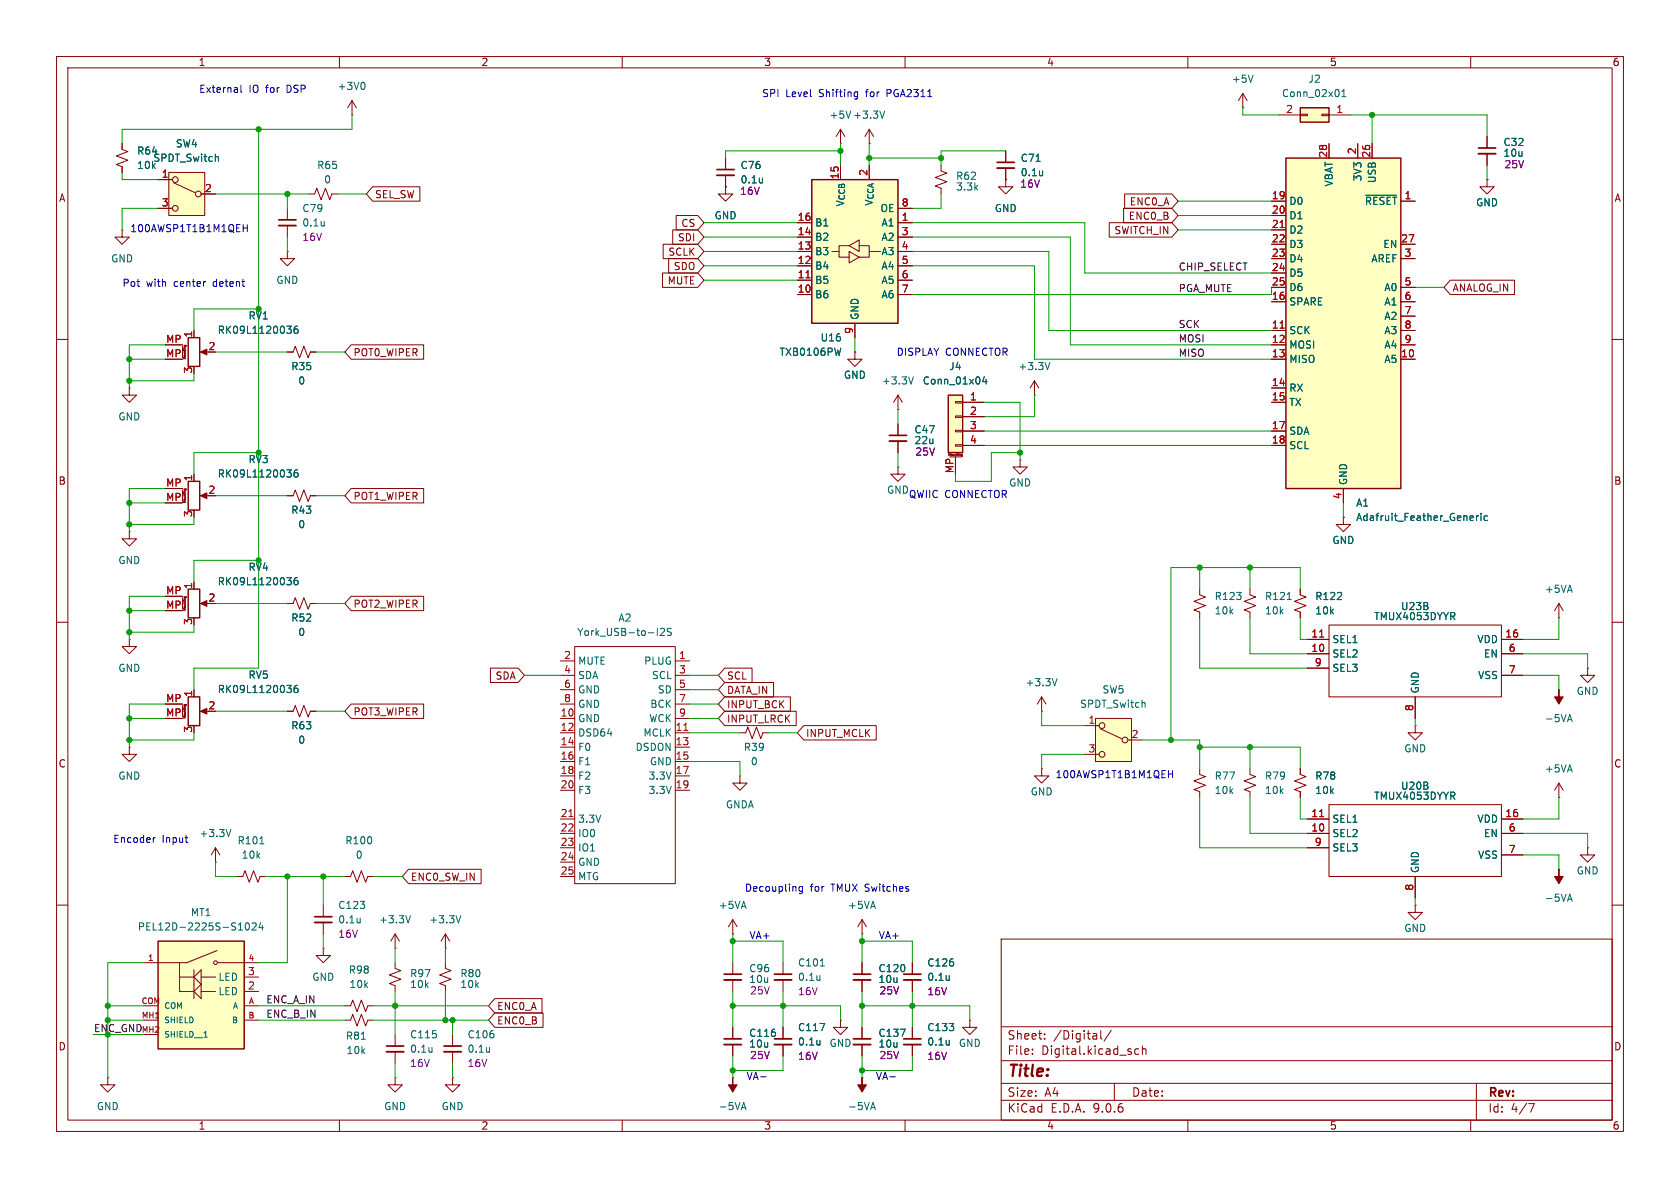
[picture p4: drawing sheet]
<svg xmlns="http://www.w3.org/2000/svg" width="297mm" height="210mm" viewBox="0 0 297 210" stroke-linecap="round" stroke-linejoin="round" font-family="sans-serif">
<g fill="none" stroke="#840000" stroke-width=".18">
<path d="M10 10h277v190h-277zM12 12h273v186h-273zM60 10v2M110 10v2M160 10v2M210 10v2M260 10v2M21.6 25.4v1l1 .4-2 .8 2 .7-2 .8 1 .4v1M262.9 31.8v1.2h1.3l-1.3 1.3-1.3-1.3h1.3M262.9 31.8h.1M10 60h2M285 60h2"/>
<path d="M29.2 86.4h3.1M29.2 88.9h3.1M32.3 86.6v2M32.4 87.3h.4M32.8 86.6h-.1M32.8 86.4v.2M32.8 88.6h-.4l.3 .1-.3 .1h.4M32.9 86.4h-.3v.2h.1M32.9 86.4v.1M32.9 86.5h.1M32.9 86.5v.1M34.3 83.8v1.3"/>
<path d="M35.8 87.6h1M50.8 87.6h1l.4-1 .8 2 .7-2 .8 2 .4-1h1M10 110h2M285 110h2M10 160h2M152.4 165.1h.1M152.4 162.6l-.8 1.2M152.4 162.6l.8 1.2M152.4 162.6v2.5M177 166h108v32h-108zM285 160h2M60 198v2"/>
<path d="M110 198v2M160 198v2M177 194.5h108M177 191.5h108M177 187.5h108M177 181.5h108M182.5 186.3v.1M182.5 185.5v.1M184.7 183.6v.1M184.7 182.8v.1M194.6 182.2v1.3l.2 .2M196.5 182.1l-1.3 2"/>
<path d="M197 191.5v3M201.3 185.5l-.4-.1-.3 .3v.4l.1 .2h.6M202 185.5l.2-.1 .3 .1 .1 .9M202 184.9v1.5M210 198v2M260 198v2M261 191.5v6.5M270.2 195.1h1l-.6 1.5"/>
</g>
<path d="M33.3 85.1h2v5.1h-2z" fill="none" stroke="#840000" stroke-width=".25"/>
<path d="M35.4 87.6l1.2-.5v1z" fill="#840000" stroke="#840000" stroke-width=".18"/>
<path d="M50.7 83.1h.8l-.4 .4 .3 .2 .1 .4-.2 .2h-.4M52.6 83.1h-.4a.86 .86 0 0 0 0 1.2l.4-.1 .1-.4-.2-.3h-.3l-.2 .3" fill="none" stroke="#006464" stroke-width=".18"/>
<path d="M227.3 27.9h20.3v58.5h-20.3z" fill="#ffffc2"/>
<path d="M227.3 27.9h20.3v58.5h-20.3z" fill="none" stroke="#840000" stroke-width=".25"/>
<g fill="none" stroke="#840000" stroke-width=".18">
<path d="M224.8 35.6h2.5M224.8 38.1h2.5M234.9 25.4v2.5M240 25.4v2.5M242.6 25.4v2.5M247.6 35.6h2.6M224.8 40.6h2.5M224.8 43.2h2.5M224.8 45.7h2.5M224.8 48.3h2.5M224.8 50.8h2.5M224.8 53.3h2.5"/>
<path d="M224.8 58.4h2.5M247.6 43.2h2.6M247.6 45.7h2.6M247.6 50.8h2.6M247.6 53.3h2.6M247.6 58.4h2.6M247.6 55.9h2.6M224.8 61h2.5M224.8 63.5h2.5M224.8 68.6h2.5M224.8 71.1h2.5M224.8 76.2h2.5"/>
<path d="M224.8 78.7h2.5M247.6 61h2.6M247.6 63.5h2.6M237.5 86.4v2.5M161.3 181.6v2M161.3 184.7v2"/>
</g>
<path d="M226.3 40.2h.7M226.3 58h.7" fill="none" stroke="#a90000" stroke-width=".18"/>
<path d="M241.4 34.5h5.5M261 91.2v.8M261.4 91.2l-.4 .2M261.8 90.7v.2M261.8 91.2v.8M263 91.2h-.4l-.2 .2 .1 .6h.5M167.8 184.6v.1M167.8 183.9v.8" fill="none" stroke="#006464" stroke-width=".18"/>
<path d="M159.8 183.6h3" fill="none" stroke="#840000" stroke-width=".3"/>
<path d="M159.8 184.7h3" fill="none" stroke="#840000" stroke-width=".33"/>
<path d="M229.9 19.1h5v2.5h-5z" fill="#ffffc2"/>
<path d="M229.9 19.1h5v2.5h-5zM33.3 104.1h2v5.1h-2z" fill="none" stroke="#840000" stroke-width=".25"/>
<g fill="none" stroke="#840000" stroke-width=".18">
<path d="M62.2 17.8l-.7 1.3M62.2 17.8l.8 1.3M62.2 17.8v2.5M219.7 19.1h.1M219.7 16.5l-.8 1.3M219.7 16.5l.8 1.3M219.7 16.5v2.6M62.2 20.3h.1M226.1 20.3h3.8M229.9 20.2h1.2v.2h-1.2zM233.7 20.2h1.2v.2h-1.2zM234.9 20.3h3.9"/>
<path d="M50.8 62.2h1l.4-1 .8 2 .7-2 .8 2 .4-1h1M29.2 105.4h3.1M29.2 108h3.1M32.3 105.7v2M32.4 106.4h.4M32.8 105.7h-.1M32.8 105.5v.2M32.8 107.6h-.4l.3 .1-.3 .2h.4M32.9 105.5h-.3v.1l.1 .1M32.9 105.5h.1M32.9 105.5v.2M34.3 102.9v1.2"/>
<path d="M35.8 106.7h1M275.6 121.9h.1"/>
</g>
<path d="M64.2 14.5a.79 .79 0 0 1 0 1.3M221.5 13.3l-.4 1.2M237.2 17.1h.7M237.2 16.2l.4-.4v1.3M50.7 102.1h.8l-.4 .5 .3 .1 .1 .4-.2 .3h-.4M52.6 102.1l-.4 .1a.86 .86 0 0 0 0 1.2l.4-.1 .1-.5-.2-.2h-.3l-.2 .2M277.2 127.2h.6M277.5 126.3l.4 1.3" fill="none" stroke="#006464" stroke-width=".18"/>
<g fill="#840000" stroke="#840000" stroke-width=".18">
<path d="M35.4 106.7l1.2-.5v1z"/>
<path d="M275.6 121.9v1.3h.8l-.8 1.3-.8-1.3h.8z"/>
</g>
<path d="M29.8 30.5h6.4v7.6h-6.4z" fill="#ffffc2"/>
<g fill="none" stroke="#840000" stroke-width=".18">
<path d="M27.9 31.8h2.6M27.9 36.8h2.6M29.8 30.5h6.4v7.6h-6.4zM30.7 32.3l3.8 1.8M35.6 34.3h2.5M50.8 36.8v2.1M50.8 39.9v2M54.6 34.3h1l.4-1 .8 2 .7-2 .8 2 .4-1h1M128.3 33v1.3h1.2l-1.2 1.3-1.3-1.3h1.3M128.3 33h.1M128.3 27.9v2.1M128.3 31v2"/>
<path d="M177.8 26.7v2M177.8 29.7v2.1M262.9 24.1v2.1M262.9 27.2v2M21.6 40.6v1.3h1.3l-1.3 1.3-1.3-1.3h1.3M21.6 40.6h.1M34.3 58.4v1.3M50.8 44.5v1.2h1.3l-1.3 1.3-1.3-1.3h1.3M50.8 44.5h.1M22.9 68.6v1.3h1.2l-1.2 1.2-1.3-1.2h1.3M22.9 68.6h.1M29.2 61h3.1"/>
<path d="M29.2 63.5h3.1M32.3 61.2v2M32.4 61.9h.4M32.6 61.2v-.2h.3v.2M32.6 61.2h.1M32.8 61.2h-.1M32.8 61v.2M32.8 61.2h.1M32.8 63.2h-.4l.3 .1-.3 .1h.4M35.8 62.2h1M182.9 69.9h.1M182.9 67.3l.7 1.3"/>
<path d="M182.9 67.3l-.8 1.3M182.9 67.3v2.6M22.9 94v1.3h1.2l-1.2 1.2-1.3-1.2h1.3M22.9 94h.1M237.5 91.4v1.3h1.3l-1.3 1.3-1.3-1.3h1.3M237.5 91.4h.1M229.9 104.1v1.1l1 .3-2 .8 2 .8-2 .7 1 .4v1M231.1 113h3.8M231.1 115.6h3.8M231.1 118.1h3.8M234.9 110.5h30.5v12.7h-30.5zM265.4 113h3.8"/>
<path d="M265.4 115.6h3.8M265.4 119.4h3.8M275.6 109.2h.1M275.6 106.7l-.8 1.3M275.6 106.7l.8 1.3M275.6 106.7v2.5M280.7 118.1v1.3h1.2l-1.2 1.3-1.3-1.3h1.3M280.7 118.1h.1M212.1 135.9v1l1 .4-2 .7 2 .8-2 .8 1 .4v1M250.2 128.3v1.2h1.3l-1.3 1.3-1.3-1.3h1.3M250.2 128.3h.1M250.2 123.2v3.8"/>
<path d="M275.6 138.4v2.6M275.6 138.4l-.8 1.3M275.6 138.4l.8 1.3M231.1 144.8h3.8M231.1 147.3h3.8M231.1 149.9h3.8M234.9 142.2h30.5v12.7h-30.5zM250.2 154.9v3.9M265.4 144.8h3.8M265.4 147.3h3.8M265.4 151.1h3.8M275.6 153.7h.1"/>
<path d="M275.6 141h.1M280.7 149.9v1.2h1.2l-1.2 1.3-1.3-1.3h1.3M280.7 149.9h.1M250.2 160v1.3h1.3l-1.3 1.3-1.3-1.3h1.3M250.2 160h.1"/>
<circle cx="31" cy="36.8" r=".51"/>
<circle cx="31" cy="31.8" r=".51"/>
<circle cx="35.1" cy="34.3" r=".51"/>
</g>
<g fill="none" stroke="#006464" stroke-width=".18">
<path d="M38.4 27.7l.2 .2v.6M57.3 39.1v.9M57.3 39.8v.1M134.8 31.5v.8M134.8 32.2l-.1 .1M183.2 28.5h.7M184.3 30.2v.9M184.3 30.9v.1M50.7 57.7h.8l-.4 .4 .3 .2 .1 .4-.2 .2h-.4M52.6 57.7h-.4a.86 .86 0 0 0 0 1.2l.4-.1 .1-.4-.2-.3h-.3l-.2 .3M185.6 64.1l-.4 1.2M277.2 159h.6"/>
<path d="M277.5 158.1l.4 1.2"/>
</g>
<g fill="#840000" stroke="#840000" stroke-width=".18">
<path d="M275.6 153.7v1.2h.8l-.8 1.3-.8-1.3h.8z"/>
<path d="M35.4 62.2l1.2-.5v1z"/>
</g>
<path d="M33.3 59.7h2v5.1h-2z" fill="none" stroke="#840000" stroke-width=".25"/>
<path d="M49.3 38.9h3M126.7 30h3.1M176.3 28.7h3M261.4 26.2h3" fill="none" stroke="#840000" stroke-width=".3"/>
<path d="M49.3 39.9h3M126.7 31h3.1M176.3 29.7h3M261.4 27.2h3" fill="none" stroke="#840000" stroke-width=".33"/>
<path d="M233.3 112.6h.7M233.3 144.4h.7" fill="none" stroke="#a90000" stroke-width=".18"/>
<path d="M27.9 166.4h15.3v19h-15.3z" fill="#ffffc2"/>
<path d="M33.3 123.2h2v5.1h-2zM27.9 166.4h15.3v19h-15.3z" fill="none" stroke="#840000" stroke-width=".25"/>
<g fill="none" stroke="#840000" stroke-width=".18">
<path d="M50.8 106.7h1l.4-1 .8 2 .7-2 .8 2 .4-1h1M99.1 116.8h2.5M99.1 119.4h2.5M101.6 114.3h17.8v41.9h-17.8zM119.4 116.8h2.5M119.4 119.4h2.5M212.1 104.1v1.1l1 .3-2 .8 2 .8-2 .7 1 .4v1M221 104.1v1.1l1 .3-2 .8 2 .8-2 .7 1 .4v1M22.9 132.1v1.3h1.2l-1.2 1.2-1.3-1.2h1.3M22.9 132.1h.1M29.2 124.5h3.1M29.2 127h3.1"/>
<path d="M32.3 124.7v2M32.4 125.4h.4M32.8 124.7h-.1M32.8 124.5v.2M32.8 126.7h-.4l.3 .1-.3 .1h.4M32.9 124.5h-.3v.2h.1M32.9 124.5v.1M32.9 124.6v.1M34.3 121.9v1.3M35.8 125.7h1M50.8 125.7h1l.4-1 .8 2 .7-2 .8 2 .4-1h1M99.1 129.5h2.5"/>
<path d="M99.1 121.9h2.5M99.1 124.5h2.5M99.1 127h2.5M99.1 132.1h2.5M99.1 134.6h2.5M99.1 137.2h2.5M99.1 139.7h2.5M119.4 129.5h2.5M119.4 121.9h2.5M119.4 124.5h2.5M119.4 127h2.5M119.4 132.1h2.5"/>
<path d="M119.4 134.6h2.5M119.4 137.2h2.5M119.4 139.7h2.5M130.8 129.5h1l.4-1 .8 2.1 .7-2.1 .8 2.1 .4-1.1h1M130.8 137.2v1.2h-1.3l1.3 1.3 1.3-1.3h-1.3M130.8 137.2h.1M184.1 125.7h.1M184.1 135.9v1.3h1.3l-1.3 1.2-1.2-1.2h1.2M184.1 135.9h.1M184.1 123.2l-.7 1.3M184.1 123.2l.8 1.3M184.1 123.2v2.5"/>
<path d="M221 135.9v1l1 .4-2 .7 2 .8-2 .8 1 .4v1M229.9 135.9v1l1 .4-2 .7 2 .8-2 .8 1 .4v1M38.1 152.4h.1M38.1 149.9l-.8 1.2M38.1 149.9l.8 1.2M38.1 149.9v2.5M41.9 154.9h1l.4-1 .8 2.1 .7-2.1 .8 2.1 .4-1.1h1M99.1 144.8h2.5M99.1 147.3h2.5M99.1 149.9h2.5M99.1 152.4h2.5M99.1 154.9h2.5"/>
<path d="M25.4 177.8h2.5M31.7 170.2v5.1h2.6M31.7 172.7h2.6M34.3 171.5v5M34.3 172.7l1.3-1.2v5l-1.3-1.2M34.3 172.7l1.3 1.3-1.3 1.3M35.6 172.7h2.5M35.6 175.3h2.5M38.4 168l-5.4 2.2h-7.6M38.5 170.2h7.2M43.2 172.7h2.5M43.2 175.3h2.5"/>
<path d="M43.2 177.8h2.5M129.5 165.1h.1M129.5 162.6v2.5M129.5 170.2v2M129.5 173.2v2.1M129.5 162.6l-.7 1.2M129.5 162.6l.8 1.2M19 190.5v1.3h1.3l-1.3 1.2-1.2-1.2h1.2M19 190.5h.1M25.4 180.3h2.5M25.4 182.9h2.5M43.2 180.3h2.5"/>
<path d="M129.5 190.5h.1M171.4 180.3v1.3h1.3l-1.3 1.3-1.2-1.3h1.2M171.4 180.3h.1"/>
<circle cx="38.1" cy="170.2" r=".33"/>
</g>
<g fill="none" stroke="#006464" stroke-width=".18">
<path d="M116.2 111.1v1.2M116.7 111.2l.5-.1 .3 .3-.8 .9h.8M118.7 111.1h-.5l-.2 .1v.4l.6 .2 .1 .3-.3 .2h-.4M186.9 120l-.5 1.2M227.6 106h.7M50.7 121.2h.8l-.4 .4 .3 .2 .1 .4-.2 .2h-.4M52.6 121.2h-.4a.86 .86 0 0 0 0 1.2l.4-.1 .1-.4-.2-.3h-.3l-.2 .3M40.8 146.6l-.4 1.3M45.9 149.2h.8M42.2 164.4h.7M43.5 163.3l.2-.2a.68 .68 0 0 1 .4 .7 .68 .68 0 0 1-.4 .6l-.2-.1-.1-.4zM44.6 163.3l.5-.2 .2 .4-.8 .9h.8"/>
<path d="M46.1 163.1l-.3 .9h.8M46.4 163.6v.8M36.1 183.3h.6M131.2 195.8h.6M131.5 194.9l.4 1.3"/>
</g>
<path d="M128 172.2h3.1" fill="none" stroke="#840000" stroke-width=".3"/>
<path d="M128 173.2h3.1" fill="none" stroke="#840000" stroke-width=".33"/>
<g fill="#840000" stroke="#840000" stroke-width=".18">
<path d="M129.5 190.5v1.3h.8l-.8 1.2-.7-1.2h.7z"/>
<path d="M35.4 125.7l1.2-.5v1z"/>
</g>
<path d="M120.9 129.1h.7M100.6 144.4h.7" fill="none" stroke="#a90000" stroke-width=".18"/>
<path d="M193.7 127h6.3v7.6h-6.3z" fill="#ffffc2"/>
<g fill="none" stroke="#840000" stroke-width=".18">
<path d="M166.4 29.2v1l1 .4-2 .8 2 .7-2 .8 1 .4v1M177.8 31.8v1.2h1.3l-1.3 1.3-1.3-1.3h1.3M177.8 31.8h.1M151.1 62.2v1.3h1.3l-1.3 1.3-1.2-1.3h1.2M151.1 62.2h.1M158.7 72.4h.1M158.7 69.9l.8 1.2M158.7 69.9l-.7 1.2M158.7 69.9v2.5M180.3 81.3v1.3h1.3l-1.3 1.2-1.2-1.2h1.2M180.3 81.3h.1M191.8 128.3h2.5"/>
<path d="M191.8 133.4h2.5M193.7 127h6.3v7.6h-6.3zM194.5 128.8l3.9 1.8M199.4 130.8h2.5M61 154.9h1l.4-1 .7 2.1 .8-2.1 .7 2.1 .4-1.1h1M57.1 160v2.1M57.1 163.1v2M61 177.8h1l.4-1 .7 2 .8-2 .7 2 .4-1h1M69.8 170.2v1l1.1 .4-2.1 .7 2.1 .8-2.1 .8 1 .3v1.1M69.8 167.6h.1M69.8 165.1v2.5M69.8 165.1l-.7 1.3"/>
<path d="M69.8 165.1l.8 1.3M78.7 167.6h.1M78.7 170.2v1l1.1 .4-2.1 .7 2.1 .8-2.1 .8 1 .3v1.1M78.7 165.1l-.7 1.3M78.7 165.1l.8 1.3M78.7 165.1v2.5M61 180.3h1l.4-1 .7 2.1 .8-2.1 .7 2.1 .4-1.1h1M69.8 190.5v1.3h1.3l-1.3 1.2-1.2-1.2h1.2M69.8 190.5h.1M80 190.5v1.3h1.3l-1.3 1.2-1.3-1.2h1.3M80 190.5h.1M80 182.9v2"/>
<path d="M80 185.9v2.1"/>
<circle cx="194.8" cy="133.4" r=".51"/>
<circle cx="194.8" cy="128.3" r=".51"/>
<circle cx="198.9" cy="130.8" r=".51"/>
</g>
<path d="M161.5 66.6l-.5 1.3M202.3 124.2l.1 .2v.6M63.7 162.3v.8M63.7 163l-.1 .1M72.6 161.9l-.5 1.2M81.5 161.9l-.5 1.2M63.9 183.7h.7M86.5 185.2v.8M86.5 185.9h.1" fill="none" stroke="#006464" stroke-width=".18"/>
<path d="M55.6 162.1h3.1M78.5 184.9h3" fill="none" stroke="#840000" stroke-width=".3"/>
<path d="M55.6 163.1h3.1M78.5 185.9h3" fill="none" stroke="#840000" stroke-width=".33"/>
<path d="M143.5 31.8h15.2v25.4h-15.2z" fill="#ffffc2"/>
<path d="M143.5 31.8h15.2v25.4h-15.2z" fill="none" stroke="#840000" stroke-width=".25"/>
<g fill="none" stroke="#840000" stroke-width=".18">
<path d="M141 39.4h2.5M148.6 25.4h.1M148.6 22.9l-.8 1.2M148.6 22.9l.8 1.2M148.6 22.9v2.5M153.7 25.4h.1M153.7 22.9l-.8 1.2M153.7 22.9l.7 1.2M153.7 22.9v2.5M158.7 36.8h2.6M158.7 39.4h2.6M141 41.9h2.5"/>
<path d="M141 44.5h2.5M141 47h2.5M141 49.5h2.5M141 52.1h2.5M148.3 44.5v1h1.8M150.1 44.5l1.8 1-1.8 1zM150.1 43.4l1.8-1v2.1zM150.1 43.4h-1.8v1.1h-1.2M151.1 57.2v2.5M151.9 43.4h1.8v1.1M155.7 44.5h-2v1h-1.8M158.7 41.9h2.6"/>
<path d="M158.7 44.5h2.6M158.7 47h2.6M158.7 49.5h2.6M158.7 52.1h2.6M69.8 182.9v2M69.8 185.9v2.1M138.4 181.6v2M138.4 184.7v2M148.6 180.3v1.3h1.3l-1.3 1.3-1.3-1.3h1.3M148.6 180.3h.1"/>
</g>
<path d="M142.5 49.1h.7" fill="none" stroke="#a90000" stroke-width=".18"/>
<path d="M156.4 19.6l-.4 1.3M148.6 61.5l-.3 1.3M76.4 185.2v.8M76.4 185.9h-.1M145 180.9h.8l-.5 1.3M145 183.9v.8M145 184.6l-.1 .1" fill="none" stroke="#006464" stroke-width=".18"/>
<path d="M68.3 184.9h3.1M136.9 183.6h3.1" fill="none" stroke="#840000" stroke-width=".3"/>
<path d="M68.3 185.9h3.1M136.9 184.7h3.1" fill="none" stroke="#840000" stroke-width=".33"/>
<path d="M167.6 69.9h2.6v10.1h-2.6z" fill="#ffffc2"/>
<path d="M167.6 69.9h2.6v10.1h-2.6z" fill="none" stroke="#840000" stroke-width=".25"/>
<g fill="none" stroke="#840000" stroke-width=".18">
<path d="M21.6 25.4v1M21.6 29.5v1M27.9 31.8h2.6M27.9 36.8h2.6M35.6 34.3h2.5M65.9 33h8.3v2.6h-8.3l-1.1-1.3zM119.5 38.1h3.8l1.2 1.3-1.2 1.2h-3.8zM128.3 33h.1M128.3 27.9v2.1M128.3 31v2M141 39.4h2.5M158.7 36.8h2.6"/>
<path d="M158.7 39.4h2.6M177.8 31.8h.1M177.8 26.7v2M177.8 29.7v2.1M196.1 39.4h11.1l1.1 1.2-1.1 1.3h-11.1zM198.6 36.8h8.6l1.1 1.3-1.1 1.3h-8.6zM198.8 34.3h8.4l1.1 1.3-1.1 1.2h-8.4zM224.8 35.6h2.5M224.8 38.1h2.5M234.9 25.4v2.5M240 25.4v2.5M242.6 25.4v2.5"/>
<path d="M247.6 35.6h2.6M262.9 31.8h.1M262.9 24.1v2.1M262.9 27.2v2M34.3 58.4v1.3M117.1 48.3h6.2l1.2 1.2-1.2 1.3h-6.2zM117.2 43.2h6.1l1.2 1.3-1.2 1.2h-6.1zM118.2 45.7h5.1l1.2 1.3-1.2 1.3h-5.1zM118.9 40.6h4.4l1.2 1.3-1.2 1.3h-4.4zM141 41.9h2.5M141 44.5h2.5M141 47h2.5"/>
<path d="M141 49.5h2.5M141 52.1h2.5M151.1 57.2v2.5M158.7 41.9h2.6M158.7 44.5h2.6M158.7 47h2.6M158.7 49.5h2.6M158.7 52.1h2.6M224.8 40.6h2.5M224.8 43.2h2.5M224.8 45.7h2.5M224.8 48.3h2.5"/>
<path d="M224.8 50.8h2.5M224.8 53.3h2.5M224.8 58.4h2.5M247.6 43.2h2.6M247.6 45.7h2.6M247.6 50.8h2.6M247.6 53.3h2.6M247.6 58.4h2.6M247.6 55.9h2.6M256.4 49.5h11.4v2.6h-11.4l-1.1-1.3zM29.2 61h3.1M29.2 63.5h3.1"/>
<path d="M50.8 62.2h1M54.9 62.2h1M62.1 61h12.8v2.5h-12.8l-1.1-1.3zM151.1 62.2h.1M158.7 74.9v2.1M158.7 78v2M168.9 71h1.3v.2h-1.3zM168.9 73.5h1.3v.3h-1.3zM168.9 76.1h1.3v.2h-1.3zM168.9 78.6h1.3v.3h-1.3zM170.2 71.1h3.8M170.2 73.7h3.8"/>
<path d="M170.2 76.2h3.8M170.2 78.7h3.8M224.8 71.1h2.5M224.8 76.2h2.5M224.8 78.7h2.5M224.8 61h2.5M224.8 63.5h2.5M224.8 68.6h2.5M247.6 61h2.6M247.6 63.5h2.6M29.2 86.4h3.1M29.2 88.9h3.1"/>
<path d="M34.3 83.8v1.3M50.8 87.6h1M54.9 87.6h1M62.1 86.4h12.8v2.5h-12.8l-1.1-1.3zM158.7 82.6v1.2h1.3l-1.3 1.3-1.2-1.3h1.2M158.7 82.6h.1M167.7 80.6v-.4l.1 .3 .2-.3v.4M167.9 80.8h2M168.9 80.8v3M169.2 80.2v.3M169.4 80.2h.1M169.9 80.5v-.2h.2v.4"/>
<path d="M169.9 80.7h.2M169.9 80.5h.1M170 80.5h.1M170.1 80.7h.1M237.5 91.4h.1M237.5 86.4v2.5M22.9 113v1.3h1.2l-1.2 1.3-1.3-1.3h1.3M22.9 113h.1M29.2 105.4h3.1M29.2 108h3.1M34.3 102.9v1.2M50.8 106.7h1"/>
<path d="M54.9 106.7h1M62.1 105.4h12.8v2.6h-12.8l-1.1-1.3zM86.7 118.1h4.9l1.1 1.3-1.1 1.3h-4.9zM128.1 118.1h4.9v2.6h-4.9l-1.1-1.3zM229.9 104.1v1.1M229.9 108.2v1M231.1 113h3.8M231.1 115.6h3.8M231.1 118.1h3.8M265.4 113h3.8M265.4 115.6h3.8M265.4 119.4h3.8"/>
<path d="M29.2 124.5h3.1M29.2 127h3.1M34.3 121.9v1.3M50.8 125.7h1M54.9 125.7h1M62.1 124.5h12.8v2.5h-12.8l-1.1-1.3zM128.1 123.2h11.6v2.5h-11.6l-1.1-1.2zM128.1 120.6h8.7v2.6h-8.7l-1.1-1.3zM128.1 125.7h12.7v2.6h-12.7l-1.1-1.3zM142.1 128.3h12.8v2.5h-12.8l-1.1-1.3zM229.9 135.9v1M229.9 140v1"/>
<path d="M250.2 123.2v3.8M72.2 153.7h12.9v2.5h-12.9l-1.1-1.3zM231.1 144.8h3.8M231.1 147.3h3.8M231.1 149.9h3.8M250.2 154.9v3.9M265.4 144.8h3.8M265.4 147.3h3.8M265.4 151.1h3.8M57.1 167.6v1.3h1.3l-1.3 1.3-1.2-1.3h1.2M57.1 167.6h.1M87.5 179.1h8.5v2.5h-8.5l-1.1-1.3z"/>
<path d="M87.5 176.5h8.3v2.6h-8.3l-1.1-1.3zM138.4 170.2v2M138.4 173.2v2.1M152.4 170.2v2M152.4 173.2v2.1M161.3 170.2v2M161.3 173.2v2.1M129.5 181.6v2M129.5 184.7v2M138.4 181.6v2M138.4 184.7v2M152.4 190.5h.1"/>
<path d="M152.4 181.6v2M152.4 184.7v2M161.3 181.6v2M161.3 184.7v2"/>
</g>
<g fill="none" stroke="#006464" stroke-width=".18">
<path d="M38.4 27.7l.2 .2v.6M134.8 31.5v.8M134.8 32.2l-.1 .1M183.2 28.5h.7M184.3 30.2v.9M184.3 30.9v.1M241.4 34.5h5.5M50.7 57.7h.8l-.4 .4 .3 .2 .1 .4-.2 .2h-.4M52.6 57.7h-.4a.86 .86 0 0 0 0 1.2l.4-.1 .1-.4-.2-.3h-.3l-.2 .3M148.6 61.5l-.3 1.3M174 66.6l-.3 .9h.8M174.3 67v.9"/>
<path d="M50.7 83.1h.8l-.4 .4 .3 .2 .1 .4-.2 .2h-.4M52.6 83.1h-.4a.86 .86 0 0 0 0 1.2l.4-.1 .1-.4-.2-.3h-.3l-.2 .3M261 91.2v.8M261.4 91.2l-.4 .2M261.8 90.7v.2M261.8 91.2v.8M263 91.2h-.4l-.2 .2 .1 .6h.5M50.7 102.1h.8l-.4 .5 .3 .1 .1 .4-.2 .3h-.4M52.6 102.1l-.4 .1a.86 .86 0 0 0 0 1.2l.4-.1 .1-.5-.2-.2h-.3l-.2 .2M50.7 121.2h.8l-.4 .4 .3 .2 .1 .4-.2 .2h-.4M52.6 121.2h-.4a.86 .86 0 0 0 0 1.2l.4-.1 .1-.4-.2-.3h-.3l-.2 .3M145 172.5v.8"/>
<path d="M145 173.2h-.1M145 170.8h.7M167.8 172.5v.8M167.8 173.2h.1M145 183.9v.8M145 180.9h.8l-.5 1.3M145 184.6l-.1 .1M154 195.8h.6M154.3 194.9l.5 1.3M159.2 181.9h.8l-.5 1.3M167.8 183.9v.8M167.8 184.6v.1"/>
</g>
<path d="M157.2 77h3.1M136.9 172.2h3.1M150.9 172.2h3M159.8 172.2h3M128 183.6h3.1M150.9 183.6h3" fill="none" stroke="#840000" stroke-width=".3"/>
<path d="M157.2 78h3.1M136.9 173.2h3.1M150.9 173.2h3M159.8 173.2h3M128 184.7h3.1M150.9 184.7h3" fill="none" stroke="#840000" stroke-width=".33"/>
<path d="M152.4 190.5v1.3h.8l-.8 1.2-.8-1.2h.8z" fill="#840000" stroke="#840000" stroke-width=".18"/>
<g fill="none" stroke="#009600" stroke-width=".18">
<path d="M219.7 19.1v1.2h6.4M21.6 30.5v1.3h6.3M27.9 36.8h-6.3v3.8M38.1 34.3h16.5M45.7 22.9v95.2h-11.4v3.8M50.8 34.3v2.5M59.7 34.3h5.1M62.2 20.3v2.6h-40.6v2.5M124.5 39.4h16.5M148.6 25.4v3.8M148.6 26.7h-20.3v1.2M153.7 25.4v3.8"/>
<path d="M153.7 27.9h12.7M161.3 39.4h30.5v8.9h33M166.4 34.3v2.5h-5.1M177.8 26.7h-11.4v2.5M208.3 35.6h16.5M208.3 38.1h16.5M238.8 20.3h24.1v3.8M242.6 20.3v5.1M262.9 29.2v2.6M45.7 54.6h-11.4v3.8M50.8 41.9v2.6M124.5 41.9h16.5"/>
<path d="M124.5 44.5h16.5M124.5 47h16.5M124.5 49.5h16.5M151.1 59.7v2.5M161.3 41.9h27.9v19.1h35.6M161.3 47h21.6v16.5h41.9M161.3 44.5h24.1v13.9h39.4M208.3 40.6h16.5M224.8 50.8v1.3h-63.5M250.2 50.8h5.1M22.9 63.5h6.3M29.2 61h-6.3v7.6"/>
<path d="M34.3 66v1.3h-11.4M38.1 62.2h12.7M55.9 62.2h5.1M158.7 72.4v2.5M174 71.1h6.3v10.2M174 76.2h50.8M174 78.7h50.8M182.9 69.9v3.8h-8.9M22.9 88.9h6.3M29.2 86.4h-6.3v7.6M34.3 91.4v1.3h-11.4M38.1 87.6h12.7"/>
<path d="M45.7 80h-11.4v3.8M45.7 99.1h-11.4v3.8M55.9 87.6h5.1M158.7 80v2.6M180.3 80h-5v5.1h-6.4v-1.3M237.5 88.9v2.5M22.9 108h6.3M29.2 105.4h-6.3v7.6M34.3 110.5v1.3h-11.4M38.1 106.7h12.7M55.9 106.7h5.1M92.7 119.4h6.4"/>
<path d="M121.9 119.4h5.1M212.1 100.3v3.8M212.1 109.2v8.9h19M221 109.2v6.4h10.1M221 100.3v3.8M229.9 109.2v3.8h1.2M229.9 104.1v-3.8h-22.9v30.5M269.2 119.4h6.4v2.5M269.2 115.6h11.5v2.5M275.6 109.2v3.8h-6.4M22.9 127h6.3M29.2 124.5h-6.3v7.6"/>
<path d="M34.3 129.5v1.3h-11.4M38.1 125.7h12.7M55.9 125.7h5.1M121.9 124.5h5.1M121.9 127h5.1M121.9 121.9h5.1M121.9 129.5h8.9M121.9 134.6h8.9v2.6M135.9 129.5h5.1M184.1 125.7v2.6h7.7M191.8 133.4h-7.7v2.5M201.9 130.8h10.2v5.1"/>
<path d="M212.1 132.1h17.8v3.8M221 132.1v3.8M250.2 127v1.3M38.1 152.4v2.5h3.8M47 154.9h14M50.8 154.9v15.3h-5.1M57.1 154.9v5.1M66 154.9h5.1M212.1 141v8.9h19M221 141v6.3h10.1M229.9 141v3.8h1.2M250.2 158.8v1.2"/>
<path d="M269.2 151.1h6.4v2.6M269.2 147.3h11.5v2.6M275.6 141v3.8h-6.4M19 177.8h6.4M25.4 170.2h-6.4v20.3M45.7 177.8h15.3M57.1 165.1v2.5M66 177.8h20.4M69.8 167.6v2.6M69.8 175.3v7.6M78.7 167.6v2.6M78.7 175.3v5"/>
<path d="M129.5 177.8h19.1v2.5M129.5 165.1v5.1M129.5 175.3v6.3M129.5 166.4h8.9v3.8M138.4 175.3v6.3M152.4 177.8h19v2.5M152.4 165.1v5.1M152.4 175.3v6.3M152.4 166.4h8.9v3.8M161.3 175.3v6.3M19 180.3h6.4M19 182.9h6.4"/>
<path d="M45.7 180.3h15.3M66 180.3h20.4M69.8 188v2.5M80 180.3v2.6M80 188v2.5M129.5 186.7v3.8M138.4 186.7v2.5h-8.9M152.4 186.7v3.8M161.3 186.7v2.5h-8.9"/>
</g>
<g fill="none" stroke="#0000c2" stroke-width=".18">
<path d="M42.6 15.1v1.1l.2 .1M151.3 16.2l.3 .1M151.6 16.2v1.1l-.1 .2h-.3M151.6 17l-.3 .1M43.7 39.7v1.3M43 40.3h.7M206.6 136.8h.7M207.3 136.2v1.3M27.5 148.1l-.4 .2M32.7 148.1h.5M33.1 148.9h.1M141.9 156.7v1l-.3 .3-.3-.1"/>
<path d="M141.9 156.8l-.4-.1-.2 .3 .1 .5h.5M134.5 190.3h.9M157.3 190.3h1"/>
</g>
<path d="M142.5 49.1h.7M226.3 40.2h.7M226.3 58h.7M233.3 112.6h.7M233.3 144.4h.7" fill="none" stroke="#a90000" stroke-width=".18"/>
<g fill="#009600" stroke="#009600" stroke-width=".18">
<circle cx="45.7" cy="80" r=".46"/>
<circle cx="45.7" cy="54.6" r=".46"/>
<circle cx="22.9" cy="63.5" r=".46"/>
<circle cx="22.9" cy="67.3" r=".46"/>
<circle cx="19" cy="180.3" r=".46"/>
<circle cx="19" cy="177.8" r=".46"/>
<circle cx="22.9" cy="127" r=".46"/>
<circle cx="80" cy="180.3" r=".46"/>
<circle cx="78.7" cy="180.3" r=".46"/>
<circle cx="22.9" cy="130.8" r=".46"/>
<circle cx="50.8" cy="154.9" r=".46"/>
<circle cx="57.1" cy="154.9" r=".46"/>
<circle cx="69.8" cy="177.8" r=".46"/>
<circle cx="22.9" cy="108" r=".46"/>
<circle cx="22.9" cy="111.8" r=".46"/>
<circle cx="22.9" cy="92.7" r=".46"/>
<circle cx="22.9" cy="88.9" r=".46"/>
<circle cx="45.7" cy="99.1" r=".46"/>
<circle cx="45.7" cy="22.9" r=".46"/>
<circle cx="50.8" cy="34.3" r=".46"/>
<circle cx="129.5" cy="189.2" r=".46"/>
<circle cx="152.4" cy="177.8" r=".46"/>
<circle cx="138.4" cy="177.8" r=".46"/>
<circle cx="152.4" cy="189.2" r=".46"/>
<circle cx="161.3" cy="177.8" r=".46"/>
<circle cx="148.6" cy="26.7" r=".46"/>
<circle cx="153.7" cy="27.9" r=".46"/>
<circle cx="180.3" cy="80" r=".46"/>
<circle cx="207" cy="130.8" r=".46"/>
<circle cx="221" cy="100.3" r=".46"/>
<circle cx="212.1" cy="100.3" r=".46"/>
<circle cx="221" cy="132.1" r=".46"/>
<circle cx="166.4" cy="27.9" r=".46"/>
<circle cx="242.6" cy="20.3" r=".46"/>
<circle cx="152.4" cy="166.4" r=".46"/>
<circle cx="129.5" cy="166.4" r=".46"/>
<circle cx="129.5" cy="177.8" r=".46"/>
<circle cx="212.1" cy="132.1" r=".46"/>
</g>
<text font-size="2.8" fill="#840000" x="178" y="190.9">Title:</text>
<g font-size="2.1" fill="#840000">
<text x="178" y="184">Sheet:</text>
<text x="186.2" y="184">/Digital/</text>
<text x="178" y="186.7">File:</text>
<text x="184.1" y="186.7">Digital.kicad_sch</text>
<text x="178" y="196.9">KiCad</text>
<text x="178" y="194.1">Size:</text>
<text x="184.7" y="194.1">A4</text>
<text x="185.7" y="196.9">E.D.A.</text>
<text x="193.3" y="196.9">9.0.6</text>
<text x="200" y="194.1">Date:</text>
<text x="263" y="194.3">Rev:</text>
<text x="263" y="196.9">Id:</text>
<text x="267.1" y="196.9">4/7</text>
</g>
<g font-size="1.8" fill="#840000">
<text x="35" y="11.9">1</text>
<text x="85" y="11.9">2</text>
<text x="135" y="11.9">3</text>
<text x="185" y="11.9">4</text>
<text x="235" y="11.9">5</text>
<text x="285" y="11.9">6</text>
<text x="10.3" y="35.9">A</text>
<text x="66.2" y="35.2">SEL_SW</text>
<text x="285.3" y="35.9">A</text>
<text x="120.3" y="40.3">CS</text>
<text x="196.9" y="41.6">SWITCH_IN</text>
<text x="199.5" y="39.1">ENC0_B</text>
<text x="199.6" y="36.5">ENC0_A</text>
<text x="118.1" y="45.4">SCLK</text>
<text x="119" y="47.9">SDO</text>
<text x="119.7" y="42.9">SDI</text>
<text x="117.9" y="50.5">MUTE</text>
<text x="256.7" y="51.8">ANALOG_IN</text>
<text x="62.4" y="63.2">POT0_WIPER</text>
<text x="10.3" y="85.9">B</text>
<text x="62.4" y="88.6">POT1_WIPER</text>
<text x="285.3" y="85.9">B</text>
<text x="62.4" y="107.6">POT2_WIPER</text>
<text x="87.5" y="120.3">SDA</text>
<text x="128.4" y="125.4">INPUT_BCK</text>
<text x="128.4" y="122.9">DATA_IN</text>
<text x="128.4" y="120.3">SCL</text>
<text x="62.4" y="126.7">POT3_WIPER</text>
<text x="128.4" y="128">INPUT_LRCK</text>
<text x="142.4" y="130.5">INPUT_MCLK</text>
<text x="10.3" y="135.9">C</text>
<text x="285.3" y="135.9">C</text>
<text x="72.5" y="155.9">ENC0_SW_IN</text>
<text x="87.8" y="178.8">ENC0_A</text>
<text x="10.3" y="185.9">D</text>
<text x="87.8" y="181.3">ENC0_B</text>
<text x="285.3" y="185.9">D</text>
<text x="35" y="199.9">1</text>
<text x="85" y="199.9">2</text>
<text x="135" y="199.9">3</text>
<text x="185" y="199.9">4</text>
<text x="235" y="199.9">5</text>
<text x="285" y="199.9">6</text>
</g>
<g font-size="1.8" fill="#0000c2">
<text x="35.1" y="16.6">External</text>
<text x="44" y="16.6">IO</text>
<text x="47.1" y="16.6">for</text>
<text x="51" y="16.6">DSP</text>
<text x="134.6" y="17.4">SPI</text>
<text x="138.9" y="17.4">Level</text>
<text x="144.9" y="17.4">Shifting</text>
<text x="153.4" y="17.4">for</text>
<text x="157.2" y="17.4">PGA2311</text>
<text x="22.9" y="41.3">100AWSP1T1B1M1QEH</text>
<text x="21.6" y="50.9">Pot</text>
<text x="25.9" y="50.9">with</text>
<text x="30.9" y="50.9">center</text>
<text x="37.9" y="50.9">detent</text>
<text x="158.4" y="63.1">DISPLAY</text>
<text x="167.1" y="63.1">CONNECTOR</text>
<text x="156.7" y="87.5">GND</text>
<text x="160.6" y="88.2">QWIIC CONNECTOR</text>
<text x="178.3" y="86.2">GND</text>
<text x="186.5" y="137.8">100AWSP1T1B1M1QEH</text>
<text x="19.9" y="149.2">Encoder</text>
<text x="28.6" y="149.2">Input</text>
<text x="131.6" y="157.8">Decoupling</text>
<text x="143.2" y="157.8">for</text>
<text x="147.1" y="157.8">TMUX Switches</text>
<text x="132.4" y="166.2">VA+</text>
<text x="155.2" y="166.2">VA+</text>
<text x="131.9" y="191.1">VA-</text>
<text x="154.7" y="191.1">VA-</text>
</g>
<g font-size="1.8" fill="#006464">
<text x="59.6" y="16.1">+3V0</text>
<text x="217.7" y="14.8">+5V</text>
<text x="226.5" y="17.4">Conn_02x01</text>
<text x="231.2" y="14.8">J2</text>
<text x="146.6" y="21.2">+5V +3.3V</text>
<text x="24.1" y="27.5">R64</text>
<text x="27" y="28.8">SPDT_Switch</text>
<text x="31" y="26.3">SW4</text>
<text x="180.3" y="28.8">C71</text>
<text x="265.7" y="26">C32</text>
<text x="24.1" y="30.1">10k</text>
<text x="56" y="30.1">R65</text>
<text x="57.2" y="32.6">0</text>
<text x="130.8" y="30.1">C76</text>
<text x="130.8" y="32.6">0.1u</text>
<text x="168.9" y="33.9">3.3k</text>
<text x="168.9" y="32">R62</text>
<text x="180.3" y="31.3">0.1u</text>
<text x="235.8" y="33.1" transform="rotate(-90 235.8 33.1)">VBAT</text>
<text x="240.9" y="32.2" transform="rotate(-90 240.9 32.2)">3V3</text>
<text x="243.4" y="32.5" transform="rotate(-90 243.4 32.5)">USB</text>
<text x="53.3" y="37.7">C79</text>
<text x="53.3" y="40.2">0.1u</text>
<text x="126.2" y="39">GND</text>
<text x="144" y="40.2">B1</text>
<text x="149.5" y="36.6" transform="rotate(-90 149.5 36.6)">V_{CCB}</text>
<text x="154.5" y="36.5" transform="rotate(-90 154.5 36.5)">V_{CCA}</text>
<text x="155.6" y="37.7">OE</text>
<text x="155.7" y="40.2">A1</text>
<text x="175.8" y="37.7">GND</text>
<text x="227.8" y="36.4">D0</text>
<text x="227.8" y="39">D1</text>
<text x="227.8" y="41.5">D2</text>
<text x="241.2" y="36.4">~{RESET}</text>
<text x="260.9" y="36.7">GND</text>
<text x="19.6" y="46.6">GND</text>
<text x="144" y="42.8">B2</text>
<text x="144" y="45.3">B3</text>
<text x="144" y="47.9">B4</text>
<text x="155.7" y="42.8">A2</text>
<text x="155.7" y="45.3">A3</text>
<text x="155.7" y="47.9">A4</text>
<text x="227.8" y="44">D3</text>
<text x="227.8" y="46.6">D4</text>
<text x="242.3" y="46.6">AREF</text>
<text x="244.5" y="44">EN</text>
<text x="48.8" y="50.4">GND</text>
<text x="144" y="50.4">B5</text>
<text x="144" y="52.9">B6</text>
<text x="155.7" y="50.4">A5</text>
<text x="155.7" y="52.9">A6</text>
<text x="227.8" y="49.1">D5</text>
<text x="227.8" y="51.7">D6</text>
<text x="244.6" y="51.7">A0</text>
<text x="38.4" y="59.2">RK09L1120036</text>
<text x="43.8" y="56.7">RV1</text>
<text x="152" y="56.6" transform="rotate(-90 152 56.6)">GND</text>
<text x="227.8" y="54.2">SPARE</text>
<text x="227.8" y="59.3">SCK</text>
<text x="244.6" y="54.2">A1</text>
<text x="244.6" y="56.7">A2</text>
<text x="244.6" y="59.3">A3</text>
<text x="51.4" y="65.6">R35</text>
<text x="137.7" y="63.1">TXB0106PW</text>
<text x="145" y="60.6">U16</text>
<text x="167.7" y="65.6">J4</text>
<text x="179.9" y="65.6">+3.3V</text>
<text x="227.8" y="61.8">MOSI</text>
<text x="227.8" y="64.4">MISO</text>
<text x="244.6" y="61.8">A4</text>
<text x="244.6" y="64.4">A5</text>
<text x="52.6" y="68.2">0</text>
<text x="149.1" y="67.2">GND</text>
<text x="155.8" y="68.2">+3.3V</text>
<text x="163" y="68.2">Conn_01x04</text>
<text x="227.8" y="69.4">RX</text>
<text x="227.8" y="72">TX</text>
<text x="20.8" y="74.5">GND</text>
<text x="161.6" y="76.8">C47</text>
<text x="227.8" y="77.1">SDA</text>
<text x="43.8" y="82.1">RV3</text>
<text x="227.8" y="79.6">SCL</text>
<text x="38.4" y="84.6">RK09L1120036</text>
<text x="238.4" y="85.9" transform="rotate(-90 238.4 85.9)">GND</text>
<text x="239.6" y="89.8">A1</text>
<text x="51.4" y="91">R43</text>
<text x="52.6" y="93.6">0</text>
<text x="239.6" y="92.3">Adafruit_Feather_Generic</text>
<text x="20.8" y="99.9">GND</text>
<text x="43.8" y="101.1">RV4</text>
<text x="235.5" y="96.4">GND</text>
<text x="38.4" y="103.7">RK09L1120036</text>
<text x="214.6" y="106.3">R123</text>
<text x="223.5" y="106.3">R121</text>
<text x="232.4" y="106.3">R122</text>
<text x="273" y="105">+5VA</text>
<text x="51.4" y="110.1">R52</text>
<text x="52.6" y="112.6">0</text>
<text x="102" y="112.6">York_USB-to-I2S</text>
<text x="109.2" y="110.1">A2</text>
<text x="214.6" y="108.8">10k</text>
<text x="223.5" y="108.8">10k</text>
<text x="232.4" y="108.8">10k</text>
<text x="235.5" y="113.9">SEL1</text>
<text x="242.8" y="109.8">TMUX4053DYYR</text>
<text x="247.6" y="108.1">U23B</text>
<text x="261.1" y="113.9">VDD</text>
<text x="20.8" y="119">GND</text>
<text x="102.1" y="117.7">MUTE</text>
<text x="113.8" y="117.7">PLUG</text>
<text x="235.5" y="116.4">SEL2</text>
<text x="235.5" y="119">SEL3</text>
<text x="262.2" y="116.4">EN</text>
<text x="38.4" y="122.7">RK09L1120036</text>
<text x="43.8" y="120.2">RV5</text>
<text x="102.1" y="120.2">SDA</text>
<text x="102.1" y="122.8">GND</text>
<text x="102.1" y="125.3">GND</text>
<text x="114.9" y="125.3">BCK</text>
<text x="115.2" y="120.2">SCL</text>
<text x="116.2" y="122.8">SD</text>
<text x="181.2" y="121.5">+3.3V</text>
<text x="190.9" y="125.3">SPDT_Switch</text>
<text x="194.8" y="122.8">SW5</text>
<text x="251.1" y="122.7" transform="rotate(-90 251.1 122.7)">GND</text>
<text x="261.2" y="120.2">VSS</text>
<text x="278.6" y="123">GND</text>
<text x="51.4" y="129.1">R63</text>
<text x="52.6" y="131.7">0</text>
<text x="102.1" y="127.9">GND</text>
<text x="102.1" y="130.4">DSD64</text>
<text x="113.6" y="130.4">MCLK</text>
<text x="114.7" y="127.9">WCK</text>
<text x="273" y="127.9">-5VA</text>
<text x="102.1" y="132.9">F0</text>
<text x="102.1" y="135.5">F1</text>
<text x="112.3" y="132.9">DSDON</text>
<text x="114.8" y="135.5">GND</text>
<text x="131.4" y="132.9">R39</text>
<text x="132.6" y="135.5">0</text>
<text x="248.2" y="133.2">GND</text>
<text x="273" y="136.8">+5VA</text>
<text x="20.8" y="138">GND</text>
<text x="102.1" y="138">F2</text>
<text x="102.1" y="140.6">F3</text>
<text x="114.6" y="138">3.3V</text>
<text x="114.6" y="140.6">3.3V</text>
<text x="128.2" y="143.1">GNDA</text>
<text x="182.1" y="140.8">GND</text>
<text x="214.6" y="140.6">10k</text>
<text x="214.6" y="138">R77</text>
<text x="223.5" y="140.6">10k</text>
<text x="223.5" y="138">R79</text>
<text x="232.4" y="140.6">10k</text>
<text x="232.4" y="138">R78</text>
<text x="242.8" y="141.6">TMUX4053DYYR</text>
<text x="247.6" y="139.8">U20B</text>
<text x="35.2" y="148.2">+3.3V</text>
<text x="41.9" y="149.5">R101</text>
<text x="60.9" y="149.5">R100</text>
<text x="102.1" y="145.6">3.3V</text>
<text x="102.1" y="148.2">IO0</text>
<text x="235.5" y="145.6">SEL1</text>
<text x="235.5" y="148.2">SEL2</text>
<text x="261.1" y="145.6">VDD</text>
<text x="262.2" y="148.2">EN</text>
<text x="42.6" y="152">10k</text>
<text x="62.8" y="152">0</text>
<text x="102.1" y="150.7">IO1</text>
<text x="102.1" y="153.3">GND</text>
<text x="102.1" y="155.8">MTG</text>
<text x="235.5" y="150.7">SEL3</text>
<text x="251.1" y="154.4" transform="rotate(-90 251.1 154.4)">GND</text>
<text x="261.2" y="152">VSS</text>
<text x="278.6" y="154.8">GND</text>
<text x="59.7" y="160.9">C123</text>
<text x="127" y="160.9">+5VA</text>
<text x="149.8" y="160.9">+5VA</text>
<text x="273" y="159.6">-5VA</text>
<text x="24.3" y="164.7">PEL12D-2225S-S1024</text>
<text x="33.6" y="162.2">MT1</text>
<text x="59.7" y="163.4">0.1u</text>
<text x="66.9" y="163.4">+3.3V</text>
<text x="75.8" y="163.4">+3.3V</text>
<text x="248.2" y="164.9">GND</text>
<text x="38.5" y="173.6">LED</text>
<text x="55.1" y="173.6">GND</text>
<text x="61.6" y="172.3">R98</text>
<text x="72.4" y="172.9">R97</text>
<text x="81.3" y="172.9">R80</text>
<text x="132.3" y="172.1">C96</text>
<text x="141" y="171">C101</text>
<text x="141" y="173.6">0.1u</text>
<text x="155.2" y="172.1">C120</text>
<text x="163.8" y="171">C126</text>
<text x="163.8" y="173.6">0.1u</text>
<text x="38.5" y="176.1">LED</text>
<text x="61.7" y="174.9">10k</text>
<text x="72.4" y="174.9">10k</text>
<text x="81.3" y="174.9">10k</text>
<text x="61" y="184">R81</text>
<text x="72.4" y="183.7">C115</text>
<text x="82.6" y="183.7">C106</text>
<text x="132.3" y="183.5">C116</text>
<text x="141" y="182.5">C117</text>
<text x="141" y="185">0.1u</text>
<text x="146.6" y="185.3">GND</text>
<text x="155.2" y="183.5">C137</text>
<text x="163.8" y="182.5">C133</text>
<text x="163.8" y="185">0.1u</text>
<text x="169.4" y="185.3">GND</text>
<text x="61.2" y="186.5">10k</text>
<text x="72.4" y="186.3">0.1u</text>
<text x="82.6" y="186.3">0.1u</text>
<text x="17" y="196.4">GND</text>
<text x="67.8" y="196.4">GND</text>
<text x="78" y="196.4">GND</text>
<text x="127" y="196.4">-5VA</text>
<text x="149.8" y="196.4">-5VA</text>
</g>
<g font-size="1.8" fill="#a90000">
<text x="227.3" y="20.1">2</text>
<text x="236.1" y="20.1">1</text>
<text x="234.7" y="28" transform="rotate(-90 234.7 28)">28</text>
<text x="239.8" y="27.4" transform="rotate(-90 239.8 27.4)">2</text>
<text x="242.3" y="28" transform="rotate(-90 242.3 28)">26</text>
<text x="28.5" y="31.5">1</text>
<text x="36.1" y="34">2</text>
<text x="148.3" y="31.8" transform="rotate(-90 148.3 31.8)">15</text>
<text x="153.4" y="31.2" transform="rotate(-90 153.4 31.2)">2</text>
<text x="224.7" y="35.3">19</text>
<text x="248.2" y="35.3">1</text>
<text x="28.5" y="36.6">3</text>
<text x="140.9" y="39.1">16</text>
<text x="140.9" y="41.7">14</text>
<text x="159.3" y="36.6">8</text>
<text x="159.3" y="39.1">1</text>
<text x="159.3" y="41.7">3</text>
<text x="224.7" y="37.8">20</text>
<text x="224.7" y="40.4">21</text>
<text x="140.9" y="44.2">13</text>
<text x="140.9" y="46.7">12</text>
<text x="159.3" y="44.2">4</text>
<text x="159.3" y="46.7">5</text>
<text x="224.7" y="42.9">22</text>
<text x="224.7" y="45.5">23</text>
<text x="247.6" y="42.9">27</text>
<text x="248.2" y="45.5">3</text>
<text x="140.9" y="49.3">11</text>
<text x="140.9" y="51.8">10</text>
<text x="159.3" y="49.3">6</text>
<text x="159.3" y="51.8">7</text>
<text x="224.7" y="48">24</text>
<text x="224.7" y="50.5">25</text>
<text x="224.7" y="53.1">16</text>
<text x="248.2" y="50.5">5</text>
<text x="248.2" y="53.1">6</text>
<text x="34" y="59.8" transform="rotate(-90 34 59.8)">1</text>
<text x="150.9" y="59.1" transform="rotate(-90 150.9 59.1)">9</text>
<text x="224.7" y="58.2">11</text>
<text x="248.2" y="55.6">7</text>
<text x="248.2" y="58.2">8</text>
<text x="29.3" y="60.7">MP</text>
<text x="29.3" y="63.2">MP</text>
<text x="36.8" y="62">2</text>
<text x="224.7" y="60.7">12</text>
<text x="224.7" y="63.2">13</text>
<text x="247.6" y="63.2">10</text>
<text x="248.2" y="60.7">9</text>
<text x="34" y="66.1" transform="rotate(-90 34 66.1)">3</text>
<text x="171.4" y="70.9">1</text>
<text x="224.7" y="68.3">14</text>
<text x="224.7" y="70.9">15</text>
<text x="171.4" y="73.4">2</text>
<text x="171.4" y="75.9">3</text>
<text x="224.7" y="75.9">17</text>
<text x="168.7" y="83.8" transform="rotate(-90 168.7 83.8)">MP</text>
<text x="171.4" y="78.5">4</text>
<text x="224.7" y="78.5">18</text>
<text x="29.3" y="86.1">MP</text>
<text x="29.3" y="88.6">MP</text>
<text x="34" y="85.2" transform="rotate(-90 34 85.2)">1</text>
<text x="36.8" y="87.4">2</text>
<text x="237.2" y="88.3" transform="rotate(-90 237.2 88.3)">4</text>
<text x="34" y="91.5" transform="rotate(-90 34 91.5)">3</text>
<text x="29.3" y="105.2">MP</text>
<text x="29.3" y="107.7">MP</text>
<text x="34" y="104.2" transform="rotate(-90 34 104.2)">1</text>
<text x="36.8" y="106.4">2</text>
<text x="34" y="110.6" transform="rotate(-90 34 110.6)">3</text>
<text x="231.7" y="112.8">11</text>
<text x="266" y="112.8">16</text>
<text x="99.6" y="116.6">2</text>
<text x="99.6" y="119.1">4</text>
<text x="119.9" y="116.6">1</text>
<text x="119.9" y="119.1">3</text>
<text x="231.7" y="115.3">10</text>
<text x="232.3" y="117.9">9</text>
<text x="266.6" y="115.3">6</text>
<text x="266.6" y="119.1">7</text>
<text x="29.3" y="124.2">MP</text>
<text x="34" y="123.3" transform="rotate(-90 34 123.3)">1</text>
<text x="36.8" y="125.5">2</text>
<text x="99.6" y="121.7">6</text>
<text x="99.6" y="124.2">8</text>
<text x="119.9" y="121.7">5</text>
<text x="119.9" y="124.2">7</text>
<text x="249.9" y="125.8" transform="rotate(-90 249.9 125.8)">8</text>
<text x="29.3" y="126.7">MP</text>
<text x="34" y="129.6" transform="rotate(-90 34 129.6)">3</text>
<text x="99" y="126.7">10</text>
<text x="99" y="129.3">12</text>
<text x="99" y="131.8">14</text>
<text x="119.3" y="129.3">11</text>
<text x="119.3" y="131.8">13</text>
<text x="119.9" y="126.7">9</text>
<text x="192.3" y="128">1</text>
<text x="200" y="130.6">2</text>
<text x="99" y="134.4">16</text>
<text x="99" y="136.9">18</text>
<text x="119.3" y="134.4">15</text>
<text x="119.3" y="136.9">17</text>
<text x="192.3" y="133.1">3</text>
<text x="99" y="139.4">20</text>
<text x="119.3" y="139.4">19</text>
<text x="99" y="144.5">21</text>
<text x="99" y="147.1">22</text>
<text x="99" y="149.6">23</text>
<text x="231.7" y="144.5">11</text>
<text x="231.7" y="147.1">10</text>
<text x="232.3" y="149.6">9</text>
<text x="266" y="144.5">16</text>
<text x="266.6" y="147.1">6</text>
<text x="99" y="152.1">24</text>
<text x="99" y="154.7">25</text>
<text x="266.6" y="150.9">7</text>
<text x="249.9" y="157.6" transform="rotate(-90 249.9 157.6)">8</text>
<text x="43.7" y="172.5">3</text>
<text x="43.7" y="175">2</text>
</g>
<g font-size="1.8" fill="#840084">
<text x="265.7" y="27.9">10u</text>
<text x="265.9" y="29.9">25V</text>
<text x="130.7" y="34.6">16V</text>
<text x="180.3" y="33.4">16V</text>
<text x="53.3" y="42.8">16V</text>
<text x="161.6" y="78.7">22u</text>
<text x="161.7" y="80.7">25V</text>
<text x="59.7" y="166">16V</text>
<text x="132.3" y="174">10u</text>
<text x="155.2" y="174">10u</text>
<text x="132.5" y="176">25V</text>
<text x="141" y="176.1">16V</text>
<text x="155.4" y="176">25V</text>
<text x="163.8" y="176.1">16V</text>
<text x="132.3" y="185.4">10u</text>
<text x="155.2" y="185.4">10u</text>
<text x="72.4" y="188.8">16V</text>
<text x="82.6" y="188.8">16V</text>
<text x="132.5" y="187.4">25V</text>
<text x="141" y="187.6">16V</text>
<text x="155.4" y="187.4">25V</text>
<text x="163.8" y="187.6">16V</text>
</g>
<g font-size="1.8" fill="#0f0f0f">
<text x="208.3" y="47.9">CHIP_SELECT</text>
<text x="208.3" y="51.7">PGA_MUTE</text>
<text x="208.3" y="58.1">SCK</text>
<text x="208.3" y="63.2">MISO</text>
<text x="208.3" y="60.6">MOSI</text>
<text x="47" y="177.5">ENC_A_IN</text>
<text x="47" y="180">ENC_B_IN</text>
</g>
<text font-size="1.8" fill="#009600" x="16.5" y="182.5">ENC_GND</text>
<g font-size="1.4" fill="#a90000">
<text x="26.1" y="169.9">1</text>
<text x="43.8" y="169.9">4</text>
<text x="24.9" y="177.5">COM</text>
<text x="43.9" y="177.5">A</text>
<text x="24.9" y="180.1">MH1</text>
<text x="43.8" y="180.1">B</text>
</g>
<g font-size="1.4" fill="#006464">
<text x="29" y="178.5">COM</text>
<text x="41" y="178.5">A</text>
<text x="29" y="181.1">SHIELD</text>
<text x="29" y="183.6">SHIELD__1</text>
<text x="40.9" y="181.1">B</text>
</g>
<text font-size="1.4" fill="#0f0f0f" x="24.9" y="182.6">MH2</text>
<g font-size=".5" fill="#840000">
<text x="33.1" y="63.7" transform="rotate(-90 33.1 63.7)">Mounting</text>
<text x="167.4" y="80.8">Mounting</text>
<text x="33.1" y="89.1" transform="rotate(-90 33.1 89.1)">Mounting</text>
<text x="33.1" y="108.1" transform="rotate(-90 33.1 108.1)">Mounting</text>
<text x="33.1" y="127.2" transform="rotate(-90 33.1 127.2)">Mounting</text>
</g>
</svg>
